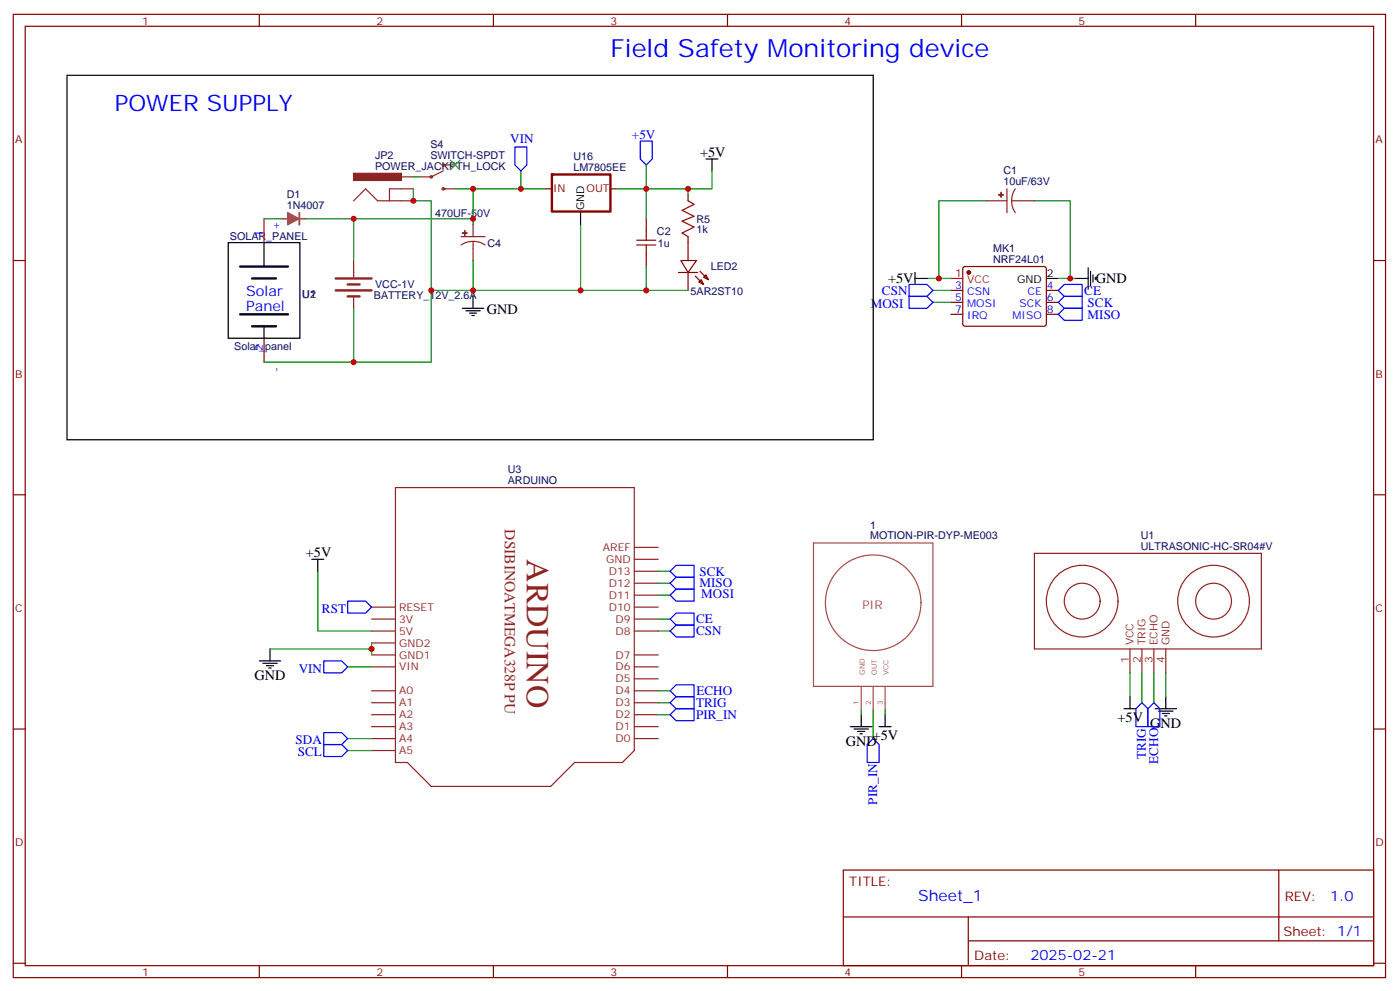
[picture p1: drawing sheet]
<svg xmlns="http://www.w3.org/2000/svg" width="414mm" height="293mm" viewBox="0 0 414 293" stroke-linecap="round" stroke-linejoin="round" font-family="sans-serif">
<g fill="none" stroke="#870000" stroke-width=".35">
<path d="M3.9 4.2h405.4v284.4h-405.4zM7.4 7.8h398.3v277.2h-398.3zM76.6 4.2v3.6M145.7 4.2v3.6M214.9 4.2v3.6M284 4.2v3.6M353.2 4.2v3.6M160.9 55.7h1.8M180.3 55.7h1.8M203.2 57.5v1.8M3.9 76.9h3.5M190.9 64.6v3.5"/>
<path d="M190.9 75.1v3.6M201.1 76.9h4.6l-2.5 3.5zM203.2 69.8v7.1M284.6 78.9l.5-.2h23.3l.5 .2 .2 .5-.1 16.5-.6 .4-23.6-.1-.4-.6v-16.2zM405.7 76.9h3.6M78 99.8v7.1M200.4 80.4h5.7M203.2 80.4v5.3M205.4 81.5l2.4 2.5M206.4 83.3l.7-.7 .7 1.4zM206.8 80.1l2.4 2.5M207.8 81.8l.7-.7 .7 1.5z"/>
<path d="M280.8 92.8h3.6M280.8 85.7h3.6M280.8 89.3h3.6M309.1 92.8h3.5M309.1 85.7h3.5M309.1 89.3h3.5M3.9 146h3.5M405.7 146h3.6M3.9 215.2h3.5M405.7 215.2h3.6M249.1 256.8h156.6v28.2h-156.6zM377.7 256.8v20.9"/>
<path d="M249.1 270.7h156.5M286 277.7h119.6M286 270.7v14.1M3.9 284.3h3.5M76.6 285v3.6M145.7 285v3.6M214.9 285v3.6M284 285v3.6M353.2 285v3.6M405.7 284.3h3.6"/>
</g>
<circle cx="286.1" cy="80.4" r=".53" fill="#870000" stroke="#870000" stroke-width=".35"/>
<path d="M78 64.6v7M280.8 82.2h3.6" fill="none" stroke="#f00" stroke-width=".35"/>
<g fill="none" stroke="#000" stroke-width=".35">
<path d="M19.8 22.2h238.1v107.6h-238.1zM208.5 46.9h3.6M210.3 46.9v3.5M67.4 71.6h21.2v28.2h-21.2zM78 71.6v7.1M171.5 62.8v3.5M321.4 79v6.4M78 96.3v3.5M136.6 91h6.3M137.6 91.7h4.3M138.7 92.4h2.1M139.4 93.1h.7"/>
<path d="M139.7 87.5v3.5M270.3 82.2h3.5M270.3 80.4v3.6M309.1 82.2h3.5M317.9 82.2h3.5M322.1 80.1v4.2M322.8 81.1v2.2M323.5 81.8v.8M92.1 165.1h3.5M93.9 165.1v3.5M76.6 195.1h6.3M77.6 195.8h4.3"/>
<path d="M78.7 196.5h2.1M79.4 197.2h.7M79.8 191.6v3.5M251.2 214.5h6.4M252.3 215.2h4.2M253.3 215.9h2.1M254 216.6h.7M254.4 211v3.5M259.7 214.5h3.5M261.4 211v3.5M332 209.2h3.5M333.8 205.7v3.5"/>
<path d="M341.2 209.2h6.3M342.2 209.9h4.3M343.3 210.6h2.1M344 211.3h.7M344.3 205.7v3.5"/>
</g>
<g fill="none" stroke="#8c2424" stroke-width=".35">
<path d="M104.5 59.3l3.5-3.6 3.5 3.6h10.6M118.6 52.2h3.5M122.1 55.7h-7.1v3.6M130.9 55.7h3.5M130.9 50.4l-3.5 1.8h-3.5M130.9 48.7h3.5M291.4 59.3h6M297.4 55.7v7.1M298.8 59.3l.3 1.8 .8 1.7M298.8 59.3h6.7M299.9 55.7l-.8 1.7-.3 1.9M104.5 76.9v4.9"/>
<path d="M136.2 69.8h7.1M139.7 71.3l1.9 .2 1.7 .8M139.7 71.3l-1.8 .2-1.7 .8M139.7 66.3v3.5M139.7 71.3v5.6M104.5 87.5v3.5M116.8 143.9h70.6v77.6l-3.6 3.6h-14.1l-7 7h-35.3l-7.1-7h-3.5zM109.7 179.2h7.1M187.4 179.2h7M187.4 175.7h7M187.4 172.2h7M187.4 168.6h7"/>
<path d="M187.4 165.1h7M187.4 161.6h7M305.5 163.3h67.1v28.3h-67.1zM109.7 196.8h7.1M109.7 193.3h7.1M109.7 186.3h7.1M109.7 182.7h7.1M109.7 189.8h7.1M187.4 196.8h7M187.4 193.3h7M187.4 186.3h7M187.4 182.7h7"/>
<path d="M333.8 191.6v7M337.3 191.6v7M340.8 191.6v7M344.3 191.6v7M109.7 218h7.1M109.7 214.5h7.1M109.7 211h7.1M109.7 207.4h7.1M109.7 203.9h7.1M187.4 218h7M187.4 214.5h7M187.4 211h7"/>
<path d="M187.4 207.4h7M187.4 203.9h7M187.4 200.4h7M109.7 221.5h7.1"/>
<circle cx="127.4" cy="52.2" r=".35"/>
<circle cx="130.9" cy="55.7" r=".35"/>
<circle cx="130.9" cy="48.7" r=".35"/>
<circle cx="319.7" cy="177.4" r="10.6"/>
<circle cx="319.7" cy="177.4" r="5.3"/>
<circle cx="358.5" cy="177.4" r="10.6"/>
<circle cx="358.5" cy="177.4" r="5.3"/>
</g>
<g fill="#8c2424" stroke="#8c2424" stroke-width=".35">
<path d="M104.5 51.2h14.1v2.1h-14.1z"/>
<path d="M136.6 68.8h1.4z"/>
<path d="M137.3 68.1v1.4z"/>
<path d="M295.7 56.8v1.4z"/>
<path d="M295 57.5h1.4z"/>
</g>
<path d="M163 51.5h17.3v10.9h-17.3z" fill="none" stroke="#870000" stroke-width=".71"/>
<path d="M203.2 59.3l1.8 1-3.5 1.8 3.5 1.8-3.5 1.4 3.5 1.7-3.5 1.8 1.7 1M188.1 72.3h5.6M188.1 70.9h5.6M190.9 68.1v2.8M190.9 72.3v2.8" fill="none" stroke="#a10000" stroke-width=".35"/>
<g fill="none" stroke="#008700" stroke-width=".35">
<path d="M122.1 55.7v3.6h5.3v26.4h12.3v-8.8M122.1 52.2h1.8M134.4 55.7h26.5M139.7 55.7v10.6M153.8 50.4v5.3M182.1 55.7h21.1v1.8M190.9 48.7v15.9M210.3 50.4v5.3h-7.1M291.4 59.3h-14.1v22.9M305.5 59.3h10.6v22.9M78 64.6h5.3M90.3 64.6h14.2v12"/>
<path d="M104.5 64.6h35.2M171.5 66.3v19.4h-31.8v1.8M190.9 78.7v7h-19.4M104.5 91v15.9M127.4 85.7v21.2h-49.4M190.9 85.7h12.3M273.8 82.2h7M275.6 89.3h5.2M275.6 85.7h5.2M312.6 82.2h5.3M93.9 168.6v17.7h15.8M194.4 172.2h3.5"/>
<path d="M194.4 168.6h3.5M194.4 175.7h3.5M79.8 191.6h29.9M102.7 196.8h7M109.7 189.8v3.5M194.4 182.7h3.5M194.4 186.3h3.5M333.8 198.6v7.1M337.3 198.6v8.8M340.8 198.6v8.8M344.3 198.6v7.1M102.7 218h7"/>
<path d="M194.4 207.4h3.5M194.4 211h3.5M194.4 203.9h3.5M254.4 209.6v1.4M257.9 209.6v8.4M261.4 209.6v1.4M102.7 221.5h7"/>
</g>
<g fill="none" stroke="#00f" stroke-width=".35">
<path d="M152.1 43.4h3.5v5.3l-1.8 1.7-1.7-1.7zM189.1 41.6h3.6v5.3l-1.8 1.8-1.8-1.8zM268.5 87.5h5.3l1.8 1.8-1.8 1.7h-5.3zM268.5 84h5.3l1.8 1.7-1.8 1.8h-5.3zM312.6 92.8l1.8-1.8h5.3v3.5h-5.3zM312.6 89.3l1.8-1.8h5.3v3.5h-5.3zM314.4 84h5.3v3.5h-5.3l-1.8-1.8zM102.7 177.4h5.3l1.7 1.8-1.7 1.8h-5.3zM197.9 168.6l1.8-1.7h5.3v3.5h-5.3zM197.9 172.2l1.8-1.8h5.3v3.5h-5.3zM199.7 173.9h5.3v3.5h-5.3l-1.8-1.7zM95.6 195.1h5.3l1.8 1.7-1.8 1.8h-5.3z"/>
<path d="M197.9 186.3l1.8-1.8h5.3v3.5h-5.3zM197.9 182.7l1.8-1.7h5.3v3.5h-5.3zM95.6 219.8h5.3l1.8 1.7-1.8 1.8h-5.3zM95.6 216.3h5.3l1.8 1.7-1.8 1.8h-5.3zM197.9 211l1.8-1.8h5.3v3.5h-5.3zM197.9 207.4l1.8-1.7h5.3v3.5h-5.3zM199.7 202.1h5.3v3.6h-5.3l-1.8-1.8zM257.9 218l1.8 1.8v5.3h-3.5v-5.3zM337.3 207.4l1.8 1.8v5.3h-3.6v-5.3zM340.8 207.4l1.8 1.8v5.3h-3.5v-5.3z"/>
</g>
<path d="M133 47.3l2.9 2.8M135.9 47.3l-2.9 2.8" fill="none" stroke="#3c3" stroke-width=".35"/>
<path d="M83.3 64.6h3.5M85 62.8v.1M85 66.2v.1M86.9 64.6h3.4M240.3 160.3h35.3v42.3h-35.3zM272 177.9a14.1 14.1 0 0 0-20.7-12.4 14.1 14.1 0 0 0-1.3 24.1 14.1 14.1 0 0 0 21.9-10.1l.1-1.6M254.4 202.6v7M257.9 202.6v7M261.4 202.6v7" fill="none" stroke="#a64a4a" stroke-width=".35"/>
<path d="M70.9 78.7h14.2M70.9 92.8h14.2M74.5 82.2h7M74.5 96.3h7" fill="none" stroke="#000" stroke-width=".71"/>
<path d="M88.4 62.8v3.5" fill="none" stroke="#a64a4a" stroke-width=".56"/>
<path d="M83.2 64.6h7.1M85 62.8l3.3 1.8-3.3 1.7M85 62.9v3.3M85.1 63.2l2.8 1.5-2.7 1.2v-2.4l2.1 1.3-1.9 .6 .2-1.6 1.2 1-.9 .2-.1-.7 .5 .5-.6 .3" fill="none" stroke="#a64a4a" stroke-width=".42"/>
<path d="M99.2 82.2h10.5M99.2 85.7h10.5M102.7 84h3.5M102.7 87.5h3.5" fill="none" stroke="#8c2424" stroke-width=".71"/>
<g fill="#c00">
<circle cx="316.1" cy="82.2" r=".88"/>
<circle cx="277.3" cy="82.2" r=".88"/>
<circle cx="153.8" cy="55.7" r=".88"/>
<circle cx="139.7" cy="85.7" r=".88"/>
<circle cx="139.7" cy="55.7" r=".88"/>
<circle cx="203.2" cy="55.7" r=".88"/>
<circle cx="171.5" cy="85.7" r=".88"/>
<circle cx="190.9" cy="85.7" r=".88"/>
<circle cx="190.9" cy="55.7" r=".88"/>
<circle cx="109.7" cy="191.6" r=".88"/>
<circle cx="122.1" cy="59.3" r=".88"/>
<circle cx="127.4" cy="85.7" r=".88"/>
<circle cx="104.5" cy="106.9" r=".88"/>
<circle cx="139.7" cy="64.6" r=".88"/>
<circle cx="104.5" cy="64.6" r=".88"/>
</g>
<text font-size="9.5" fill="#8d2323" x="155.6" y="165.1" transform="rotate(90 155.6 165.1)">ARDUINO</text>
<text font-size="7.4" fill="#00f" x="180.3" y="16.9">Field Safety Monitoring device</text>
<text font-size="6.7" fill="#00f" x="33.9" y="32.8">POWER SUPPLY</text>
<text font-size="4.6" fill="#8d2323" x="149.1" y="156.3" transform="rotate(90 149.1 156.3)">DSIBINOATMEGA328P PU</text>
<text font-size="4.6" fill="#00f" x="271.2" y="265.8">Sheet_1</text>
<g font-size="4.2">
<text x="206.8" y="46.2">+5V</text>
<text x="262.3" y="83.6">+5V</text>
<text x="323.7" y="83.6">GND</text>
<text x="143.8" y="92.5">GND</text>
<text x="90.3" y="164.4">+5V</text>
<text x="75.2" y="200.7">GND</text>
<text x="330.1" y="213.3">+5V</text>
<text x="339.8" y="214.8">GND</text>
<text x="249.8" y="220.1">GND</text>
<text x="257.8" y="218.5">+5V</text>
</g>
<g font-size="4.2" fill="#00f">
<text x="72.7" y="87.5">Solar</text>
<text x="72.7" y="91.7">Panel</text>
<text x="392.9" y="266.1">1.0</text>
<text x="304.3" y="283.4">2025-02-21</text>
</g>
<g font-size="3.9" fill="#00f">
<text x="186.7" y="41.1">+5V</text>
<text x="150.7" y="42.3">VIN</text>
<text x="260.5" y="87">CSN</text>
<text x="320.3" y="87">CE</text>
<text x="257.2" y="91">MOSI</text>
<text x="321.3" y="94">MISO</text>
<text x="321.3" y="90.5">SCK</text>
<text x="206.6" y="173.4">MISO</text>
<text x="206.6" y="169.9">SCK</text>
<text x="207.1" y="176.4">MOSI</text>
<text x="95.1" y="181">RST</text>
<text x="205.6" y="184">CE</text>
<text x="205.6" y="187.5">CSN</text>
<text x="88.2" y="198.6">VIN</text>
<text x="205.6" y="208.7">TRIG</text>
<text x="205.7" y="205.1">ECHO</text>
<text x="205.6" y="212.2">PIR_IN</text>
<text x="87.3" y="219.7">SDA</text>
<text x="88" y="223.2">SCL</text>
<text x="338.5" y="224" transform="rotate(-90 338.5 224)">TRIG</text>
<text x="342.1" y="225.4" transform="rotate(-90 342.1 225.4)">ECHO</text>
<text x="259.1" y="237.5" transform="rotate(-90 259.1 237.5)">PIR_IN</text>
</g>
<g font-size="3.9" fill="#800">
<text x="250.9" y="261.4">TITLE:</text>
<text x="379.5" y="266.1">REV:</text>
<text x="379.1" y="276.2">Sheet: 1/1</text>
<text x="287.8" y="283.3">Date:</text>
</g>
<text font-size="3.5" fill="#a54b4b" x="254.7" y="179.7">PIR</text>
<g font-size="3.2" fill="#800">
<text x="42" y="7.2">1</text>
<text x="111.2" y="7.2">2</text>
<text x="180.3" y="7.2">3</text>
<text x="249.4" y="7.2">4</text>
<text x="318.6" y="7.2">5</text>
<text x="4.4" y="42.3">A</text>
<text x="406.3" y="42.3">A</text>
<text x="4.4" y="111.5">B</text>
<text x="406.3" y="111.5">B</text>
<text x="4.4" y="180.6">C</text>
<text x="406.3" y="180.6">C</text>
<text x="4.4" y="249.8">D</text>
<text x="406.3" y="249.8">D</text>
<text x="42" y="288">1</text>
<text x="111.2" y="288">2</text>
<text x="180.3" y="288">3</text>
<text x="249.4" y="288">4</text>
<text x="318.6" y="288">5</text>
</g>
<g font-size="3.2" fill="#000080">
<text x="110.8" y="46.9">JP2</text>
<text x="127.1" y="46.9">SWITCH-SPDT</text>
<text x="127.1" y="43.8">S4</text>
<text x="169.4" y="47.3">U16</text>
<text x="110.8" y="50.1">POWER_JACKPTH_LOCK</text>
<text x="169.4" y="50.4">LM7805EE</text>
<text x="296.4" y="51.5">C1</text>
<text x="84.7" y="58.5">D1</text>
<text x="296.4" y="54.7">10uF/63V</text>
<text x="84.7" y="61.7">1N4007</text>
<text x="128.6" y="64">470UF-50V</text>
<text x="205.7" y="65.7">R5</text>
<text x="67.9" y="71">SOLAR_PANEL</text>
<text x="194.1" y="69.3">C2</text>
<text x="205.7" y="68.9">1k</text>
<text x="144" y="72.8">C4</text>
<text x="194.3" y="72.9">1u</text>
<text x="293.3" y="77.6">NRF24L01</text>
<text x="293.3" y="74.4">MK1</text>
<text x="209.9" y="79.8">LED2</text>
<text x="89.3" y="87.8">U2</text>
<text x="89.3" y="87.9">U1</text>
<text x="110.5" y="88.2">BATTERY_12V_2.6A</text>
<text x="110.8" y="85">VCC-1V</text>
<text x="204" y="87">5AR2ST10</text>
<text x="69.2" y="103.4">Solar_panel</text>
<text x="150" y="142.9">ARDUINO</text>
<text x="150" y="139.7">U3</text>
<text x="257" y="159.2">MOTION-PIR-DYP-ME003</text>
<text x="257" y="156">1</text>
<text x="336.9" y="159.1">U1</text>
<text x="336.9" y="162.3">ULTRASONIC-HC-SR04#V</text>
</g>
<g font-size="3.2" fill="#880001">
<text x="163.4" y="56.8">IN</text>
<text x="173.3" y="56.8">OUT</text>
</g>
<g font-size="3.2">
<text x="172.5" y="62.1" transform="rotate(-90 172.5 62.1)">GND</text>
<text x="300.5" y="83.6">GND</text>
<text x="309.2" y="81.8">2</text>
</g>
<g font-size="3.2" fill="#00f">
<text x="77.6" y="69.8" transform="rotate(-90 77.6 69.8)">1</text>
<text x="82.6" y="67.9" transform="rotate(-90 82.6 67.9)">+</text>
<text x="282.2" y="85.4">3</text>
<text x="282.2" y="88.9">5</text>
<text x="285.7" y="87.1">CSN</text>
<text x="303.5" y="87.1">CE</text>
<text x="309.2" y="88.9">6</text>
<text x="309.2" y="85.4">4</text>
<text x="282.2" y="92.4">7</text>
<text x="285.7" y="90.7">MOSI</text>
<text x="285.7" y="94.2">IRQ</text>
<text x="299.1" y="94.2">MISO</text>
<text x="301.2" y="90.7">SCK</text>
<text x="309.2" y="92.4">8</text>
<text x="77.6" y="103.6" transform="rotate(-90 77.6 103.6)">2</text>
<text x="82.6" y="109.7" transform="rotate(-90 82.6 109.7)">-</text>
</g>
<g font-size="3.2" fill="#f00">
<text x="282.2" y="81.8">1</text>
<text x="285.7" y="83.6">VCC</text>
</g>
<g font-size="3.2" fill="#8d2323">
<text x="178.1" y="162.6">AREF</text>
<text x="179" y="166.2">GND</text>
<text x="179.8" y="173.2">D12</text>
<text x="179.8" y="169.7">D13</text>
<text x="179.8" y="176.7">D11</text>
<text x="117.9" y="183.8">3V</text>
<text x="117.9" y="180.3">RESET</text>
<text x="179.8" y="180.3">D10</text>
<text x="181.8" y="183.8">D9</text>
<text x="117.9" y="190.9">GND2</text>
<text x="117.9" y="187.3">5V</text>
<text x="181.8" y="187.3">D8</text>
<text x="334.8" y="190.5" transform="rotate(-90 334.8 190.5)">VCC</text>
<text x="338.3" y="190.5" transform="rotate(-90 338.3 190.5)">TRIG</text>
<text x="341.9" y="190.5" transform="rotate(-90 341.9 190.5)">ECHO</text>
<text x="345.4" y="190.5" transform="rotate(-90 345.4 190.5)">GND</text>
<text x="117.9" y="197.9">VIN</text>
<text x="117.9" y="194.4">GND1</text>
<text x="181.8" y="197.9">D6</text>
<text x="181.8" y="194.4">D7</text>
<text x="333.4" y="195.7" transform="rotate(-90 333.4 195.7)">1</text>
<text x="336.9" y="195.7" transform="rotate(-90 336.9 195.7)">2</text>
<text x="340.5" y="195.7" transform="rotate(-90 340.5 195.7)">3</text>
<text x="344" y="195.7" transform="rotate(-90 344 195.7)">4</text>
<text x="181.8" y="201.4">D5</text>
<text x="117.9" y="208.5">A1</text>
<text x="117.9" y="205">A0</text>
<text x="181.8" y="208.5">D3</text>
<text x="181.8" y="205">D4</text>
<text x="117.9" y="215.5">A3</text>
<text x="117.9" y="212">A2</text>
<text x="181.8" y="215.5">D1</text>
<text x="181.8" y="212">D2</text>
<text x="117.9" y="219.1">A4</text>
<text x="181.8" y="219.1">D0</text>
<text x="117.9" y="222.6">A5</text>
</g>
<g font-size="2.1" fill="#a54b4b">
<text x="255.4" y="199.2" transform="rotate(-90 255.4 199.2)">GND</text>
<text x="259" y="199.2" transform="rotate(-90 259 199.2)">OUT</text>
<text x="262.5" y="199.2" transform="rotate(-90 262.5 199.2)">VCC</text>
<text x="253.7" y="208.2" transform="rotate(-90 253.7 208.2)">1</text>
<text x="257.2" y="208.2" transform="rotate(-90 257.2 208.2)">2</text>
<text x="260.7" y="208.2" transform="rotate(-90 260.7 208.2)">3</text>
</g>
</svg>
